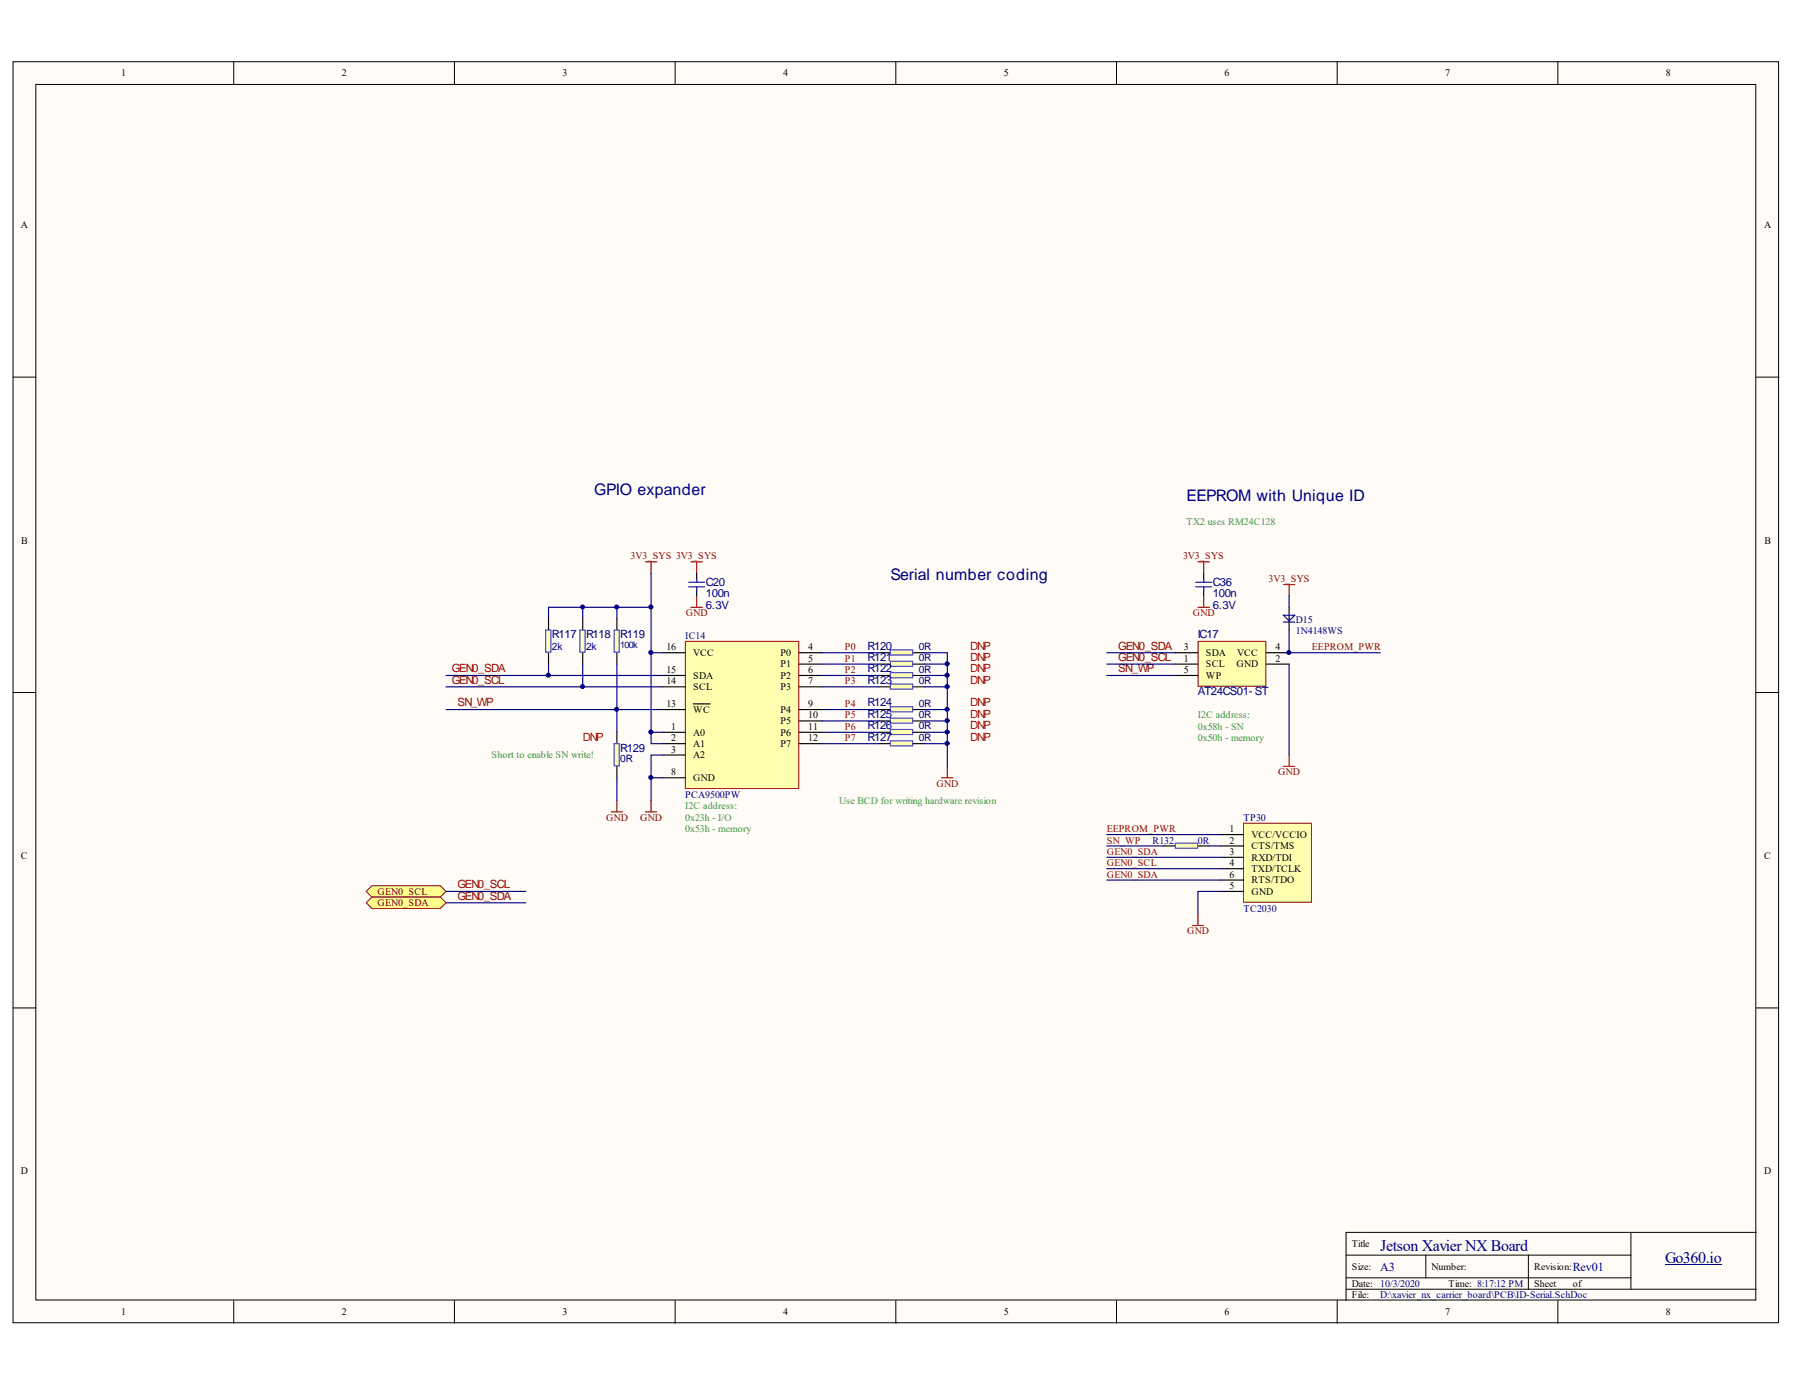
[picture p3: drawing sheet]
<svg xmlns="http://www.w3.org/2000/svg" width="279mm" height="216mm" viewBox="0 0 279 216" stroke-linecap="round" stroke-linejoin="round" font-family="sans-serif">
<g fill="#fffcf8" stroke="#000" stroke-width=".16">
<path d="M2 9.6h274.5v196h-274.5z"/>
<path d="M5.6 13.1h267.4v189h-267.4z"/>
</g>
<g fill="none" stroke="#000" stroke-width=".16">
<path d="M36.3 9.6v3.5M70.6 9.6v3.5M105 9.6v3.5M139.3 9.6v3.5M173.6 9.6v3.5M207.9 9.6v3.5M242.2 9.6v3.5M2 58.6h3.6M273 58.6h3.6M2 107.6h3.6M273 107.6h3.6M2 156.7h3.6"/>
<path d="M273 156.7h3.6M209.3 195.1h44.2M209.3 198.6h44.2M221.7 195.1v3.5M237.6 195.1v5.3M253.5 191.6v8.8M273 191.6h-63.7v10.6M36.3 202.2v3.5M70.6 202.2v3.5M105 202.2v3.5M139.3 202.2v3.5M173.6 202.2v3.5"/>
<path d="M207.9 202.2v3.5M209.3 200.4h63.7M242.2 202.2v3.5"/>
</g>
<path d="M258.9 196.5h8.7" fill="none" stroke="#000080" stroke-width=".16"/>
<path d="M107.4 94.4h1.8M108.3 92.6v1.8M100.3 126.2h1.8M101.2 124.4v1.8" fill="none" stroke="#800000" stroke-width=".18"/>
<path d="M90.6 94.4v1.8M95.9 94.4v1.8M101.2 94.4h-15.9v1.8M69.3 105h33.7M69.3 106.8h33.7M85.3 103.2v1.8M90.6 103.2v3.6" fill="none" stroke="#000080" stroke-width=".18"/>
<path d="M136.6 101.5h1.8M142 101.5h1.7" fill="none" stroke="#000" stroke-width=".18"/>
<path d="M138.4 101h3.5v.8h-3.5z" fill="#ffffb0" stroke="#33f" stroke-width=".18"/>
<path d="M85.3 96.2v1.7M85.3 101.5v1.7" fill="none" stroke="#000" stroke-width=".18"/>
<path d="M84.8 97.9h.8v3.5h-.8z" fill="#ffffb0" stroke="#33f" stroke-width=".18"/>
<path d="M90.6 96.2v1.7M90.6 101.5v1.7" fill="none" stroke="#000" stroke-width=".18"/>
<path d="M90.1 97.9h.9v3.5h-.9z" fill="#ffffb0" stroke="#33f" stroke-width=".18"/>
<path d="M95.9 96.2v1.7M95.9 101.5v1.7" fill="none" stroke="#000" stroke-width=".18"/>
<path d="M95.5 97.9h.8v3.5h-.8z" fill="#ffffb0" stroke="#33f" stroke-width=".18"/>
<path d="M95.9 113.8v1.8M95.9 119.1v1.8" fill="none" stroke="#000" stroke-width=".18"/>
<path d="M95.5 115.6h.8v3.4h-.8z" fill="#ffffb0" stroke="#33f" stroke-width=".18"/>
<path d="M95 126.2h1.8M95.9 124.4v1.8" fill="none" stroke="#800000" stroke-width=".18"/>
<path d="M95.9 110.3h7.1M95.9 103.2v10.6M95.9 120.9v3.5" fill="none" stroke="#000080" stroke-width=".18"/>
<path d="M106.5 99.7h17.7v22.9h-17.7z" fill="#ffffb0" stroke="#800000" stroke-width=".16"/>
<g fill="none" stroke="#000" stroke-width=".18">
<path d="M103 117.4h3.5M103 101.5h3.5M103 105h3.5M103 106.8h3.5M103 110.3h3.5M103 113.8h3.5M103 115.6h3.5M107.8 109.4h2.6M124.2 101.5h3.6M124.2 103.2h3.6M124.2 105h3.6M124.2 106.8h3.6"/>
<path d="M124.2 110.3h3.6M124.2 112.1h3.6M124.2 113.8h3.6M124.2 115.6h3.6M136.6 103.2h1.8M142 103.2h1.7M103 120.9h3.5"/>
</g>
<path d="M100.3 87.3h1.8M101.2 87.3v1.8M107.4 87.3h1.8M108.3 87.3v1.8" fill="none" stroke="#800000" stroke-width=".18"/>
<path d="M138.4 102.8h3.5v.8h-3.5z" fill="#ffffb0" stroke="#33f" stroke-width=".18"/>
<path d="M136.6 105h1.8M142 105h1.7" fill="none" stroke="#000" stroke-width=".18"/>
<path d="M138.4 104.6h3.5v.7h-3.5z" fill="#ffffb0" stroke="#33f" stroke-width=".18"/>
<path d="M136.6 106.8h1.8M142 106.8h1.7" fill="none" stroke="#000" stroke-width=".18"/>
<path d="M138.4 106.3h3.5v.8h-3.5z" fill="#ffffb0" stroke="#33f" stroke-width=".18"/>
<path d="M136.6 110.3h1.8M142 110.3h1.7" fill="none" stroke="#000" stroke-width=".18"/>
<path d="M138.4 109.9h3.5v.7h-3.5z" fill="#ffffb0" stroke="#33f" stroke-width=".18"/>
<path d="M136.6 112.1h1.8M142 112.1h1.7" fill="none" stroke="#000" stroke-width=".18"/>
<path d="M138.4 111.6h3.5v.8h-3.5z" fill="#ffffb0" stroke="#33f" stroke-width=".18"/>
<path d="M136.6 113.8h1.8M142 113.8h1.7" fill="none" stroke="#000" stroke-width=".18"/>
<path d="M138.4 113.4h3.5v.8h-3.5z" fill="#ffffb0" stroke="#33f" stroke-width=".18"/>
<path d="M136.6 115.6h1.8M142 115.6h1.7" fill="none" stroke="#000" stroke-width=".18"/>
<path d="M138.4 115.2h3.5v.7h-3.5z" fill="#ffffb0" stroke="#33f" stroke-width=".18"/>
<path d="M147.3 119.1v1.8M146.4 120.9h1.8" fill="none" stroke="#800000" stroke-width=".18"/>
<g fill="none" stroke="#000080" stroke-width=".18">
<path d="M127.8 103.2h8.8M127.8 105h8.8M127.8 106.8h8.8M127.8 110.3h8.8M127.8 112.1h8.8M127.8 113.8h8.8M127.8 115.6h8.8M127.8 101.5h8.8M143.7 101.5h3.6v17.6M143.7 103.2h3.6M143.7 105h3.6M143.7 106.8h3.6"/>
<path d="M143.7 110.3h3.6M143.7 112.1h3.6M143.7 113.8h3.6M143.7 115.6h3.6"/>
</g>
<path d="M108.3 89.1v1.4M108.3 91.2v1.4" fill="none" stroke="#000" stroke-width=".18"/>
<path d="M107.1 91.2h2.4M107.1 90.5h2.4M108.3 90v.5M108.3 91.2v.7" fill="none" stroke="#00f" stroke-width=".18"/>
<path d="M186.3 99.7h10.5v7h-10.5z" fill="#ffffb0" stroke="#800000" stroke-width=".16"/>
<path d="M187.1 89.1v1.4M187.1 91.2v1.4M182.7 103.2h3.5M182.7 101.5h3.5M182.7 105h3.5M196.9 103.2h3.5M196.9 101.5h3.5" fill="none" stroke="#000" stroke-width=".18"/>
<path d="M69.3 110.3h26.6M101.2 101.5v14.1h1.8M101.2 113.8h1.8M103 117.4h-1.8v3.5M172.1 101.5h10.6M172.1 103.2h10.6M172.1 105h10.6M200.4 103.2v14.2" fill="none" stroke="#000080" stroke-width=".18"/>
<path d="M186.2 94.4h1.8M186.2 87.3h1.8M187.1 87.3v1.8M187.1 92.6v1.8M199.5 90.9h1.8M200.4 90.9v1.7M199.5 119.1h1.8M200.4 117.4v1.7" fill="none" stroke="#800000" stroke-width=".18"/>
<path d="M185.9 91.2h2.5M185.9 90.5h2.5M187.1 90v.5M187.1 91.2v.7" fill="none" stroke="#00f" stroke-width=".18"/>
<path d="M193.3 128h10.6v12.2h-10.6z" fill="#ffffb0" stroke="#800000" stroke-width=".16"/>
<path d="M180.9 131.5h1.8M186.2 131.5h1.8M189.8 129.7h3.5M189.8 131.5h3.5M189.8 133.3h3.5M189.8 135h3.5M189.8 138.6h3.5M189.8 136.8h3.5" fill="none" stroke="#000" stroke-width=".18"/>
<path d="M101.2 89.1v12.4h1.8M103 120.9h-1.8v3.5M172.1 133.3h17.7M172.1 135h17.7M172.1 136.8h17.7M189.8 138.6h-3.6v3.5" fill="none" stroke="#000080" stroke-width=".18"/>
<path d="M185.3 143.9h1.8M186.2 142.1v1.8" fill="none" stroke="#800000" stroke-width=".18"/>
<path d="M182.7 131.1h3.5v.7h-3.5z" fill="#ffffb0" stroke="#33f" stroke-width=".18"/>
<path d="M200.4 97.9v3.6h14.2M200.4 92.6v1.8M69.3 138.6h12.4M172.1 131.5h8.8M172.1 129.7h17.7M188 131.5h1.8" fill="none" stroke="#000080" stroke-width=".18"/>
<path d="M200.4 94.4v3.5" fill="none" stroke="#000" stroke-width=".18"/>
<path d="M199.5 95.6h1.8l-.9 .9zM199.5 96.7h1.8" fill="none" stroke="#11037f" stroke-width=".18"/>
<path d="M56.9 138.6l.9-.9h10.6l.9 .9-.9 .8h-10.6z" fill-rule="evenodd" fill="#ffff80" stroke="#800000" stroke-width=".16"/>
<path d="M69.3 140.3h12.4" fill="none" stroke="#000080" stroke-width=".18"/>
<path d="M56.9 140.3l.9-.9h10.6l.9 .9-.9 .9h-10.6z" fill-rule="evenodd" fill="#ffff80" stroke="#800000" stroke-width=".16"/>
<g fill="#000080" stroke="#000080" stroke-width=".16">
<circle cx="85.2" cy="104.9" r=".31"/>
<circle cx="90.6" cy="106.7" r=".31"/>
<circle cx="90.6" cy="94.3" r=".31"/>
<circle cx="95.9" cy="110.2" r=".31"/>
<circle cx="95.9" cy="94.3" r=".31"/>
<circle cx="101.2" cy="120.8" r=".31"/>
<circle cx="101.2" cy="113.8" r=".31"/>
<circle cx="101.2" cy="101.4" r=".31"/>
<circle cx="101.2" cy="94.3" r=".31"/>
<circle cx="147.2" cy="115.5" r=".31"/>
<circle cx="147.2" cy="113.8" r=".31"/>
<circle cx="147.2" cy="112" r=".31"/>
<circle cx="147.2" cy="110.2" r=".31"/>
<circle cx="147.2" cy="106.7" r=".31"/>
<circle cx="147.2" cy="104.9" r=".31"/>
<circle cx="147.2" cy="103.2" r=".31"/>
<circle cx="200.4" cy="101.4" r=".31"/>
</g>
<g font-size="2.5" fill="#000080">
<text x="92.4" y="77">GPIO expander</text>
<text x="184.5" y="77.8">EEPROM with Unique ID</text>
<text x="138.4" y="90.2">Serial number coding</text>
<text x="214.6" y="194.5">Jetson Xavier NX Board</text>
<text x="258.9" y="196.3">Go360.io</text>
</g>
<g font-size="1.9" fill="#000080">
<text x="214.6" y="197.5">A3</text>
<text x="244.5" y="197.5">Rev01</text>
</g>
<g font-size="1.8" fill="#000080">
<text x="109.7" y="92.9">100n</text>
<text x="109.7" y="94.6">6.3V</text>
<text x="109.7" y="91.1">C20</text>
<text x="188.5" y="92.9">100n</text>
<text x="188.5" y="94.6">6.3V</text>
<text x="188.5" y="91.1">C36</text>
<text x="85.8" y="99.2">R117</text>
<text x="91.1" y="99.2">R118</text>
<text x="96.4" y="99.2">R119</text>
<text x="134.9" y="101">R120</text>
<text x="186.2" y="99.2">IC17</text>
<text x="134.9" y="102.7">R121</text>
<text x="134.9" y="104.5">R122</text>
<text x="134.9" y="106.3">R123</text>
<text x="134.9" y="109.8">R124</text>
<text x="134.9" y="111.6">R125</text>
<text x="134.9" y="113.3">R126</text>
<text x="186.2" y="108">AT24CS01- ST</text>
<text x="96.4" y="116.9">R129</text>
<text x="134.9" y="115.1">R127</text>
</g>
<g font-size="1.8" fill="#f00">
<text x="150.8" y="101">DNP</text>
<text x="150.8" y="102.7">DNP</text>
<text x="150.8" y="104.5">DNP</text>
<text x="150.8" y="106.3">DNP</text>
<text x="150.8" y="109.8">DNP</text>
<text x="150.8" y="111.6">DNP</text>
<text x="150.8" y="113.3">DNP</text>
<text x="90.6" y="115.1">DNP</text>
<text x="150.8" y="115.1">DNP</text>
</g>
<g font-size="1.8" fill="#800000">
<text x="173.8" y="101">GEN0_SDA</text>
<text x="70.2" y="104.5">GEN0_SDA</text>
<text x="70.2" y="106.3">GEN0_SCL</text>
<text x="173.8" y="102.7">GEN0_SCL</text>
<text x="173.8" y="104.5">SN_WP</text>
<text x="71.1" y="109.8">SN_WP</text>
<text x="71.1" y="139.8">GEN0_SDA</text>
<text x="71.1" y="138.1">GEN0_SCL</text>
</g>
<g font-size="1.6">
<text x="18.8" y="11.9">1</text>
<text x="53.1" y="11.9">2</text>
<text x="87.4" y="11.9">3</text>
<text x="121.7" y="11.9">4</text>
<text x="156.1" y="11.9">5</text>
<text x="190.4" y="11.9">6</text>
<text x="224.7" y="11.9">7</text>
<text x="259" y="11.9">8</text>
<text x="3.2" y="35.5">A</text>
<text x="274.2" y="35.5">A</text>
<text x="3.3" y="84.5">B</text>
<text x="274.3" y="84.5">B</text>
<text x="103.6" y="101.1">16</text>
<text x="107.8" y="102">VCC</text>
<text x="121.3" y="102">P0</text>
<text x="125.7" y="101.1">4</text>
<text x="184.1" y="101.1">3</text>
<text x="187.5" y="102">SDA</text>
<text x="192.3" y="102">VCC</text>
<text x="198.3" y="101.1">4</text>
<text x="103.6" y="106.4">14</text>
<text x="103.6" y="104.6">15</text>
<text x="107.8" y="107.3">SCL</text>
<text x="107.8" y="105.5">SDA</text>
<text x="121.3" y="103.7">P1</text>
<text x="121.3" y="105.5">P2</text>
<text x="121.3" y="107.3">P3</text>
<text x="125.7" y="102.8">5</text>
<text x="125.7" y="104.6">6</text>
<text x="125.7" y="106.4">7</text>
<text x="184.1" y="102.8">1</text>
<text x="184.1" y="104.6">5</text>
<text x="187.5" y="103.7">SCL</text>
<text x="187.5" y="105.5">WP</text>
<text x="192.2" y="103.7">GND</text>
<text x="198.3" y="102.8">2</text>
<text x="103.6" y="109.9">13</text>
<text x="104.3" y="113.4">1</text>
<text x="107.8" y="110.8">WC</text>
<text x="121.3" y="110.8">P4</text>
<text x="121.3" y="112.6">P5</text>
<text x="125.7" y="109.9">9</text>
<text x="125.7" y="111.7">10</text>
<text x="125.7" y="113.4">11</text>
<text x="104.3" y="117">3</text>
<text x="104.3" y="115.2">2</text>
<text x="107.8" y="117.9">A2</text>
<text x="107.8" y="114.3">A0</text>
<text x="107.8" y="116.1">A1</text>
<text x="121.3" y="114.3">P6</text>
<text x="121.3" y="116.1">P7</text>
<text x="125.7" y="115.2">12</text>
<text x="104.3" y="120.5">8</text>
<text x="107.8" y="121.4">GND</text>
<text x="191.1" y="129.3">1</text>
<text x="191.1" y="131.1">2</text>
<text x="194.6" y="130.2">VCC/VCCIO</text>
<text x="194.6" y="132">CTS/TMS</text>
<text x="3.2" y="133.5">C</text>
<text x="191.1" y="132.9">3</text>
<text x="191.1" y="134.6">4</text>
<text x="191.1" y="136.4">6</text>
<text x="194.6" y="133.8">RXD/TDI</text>
<text x="194.6" y="135.5">TXD/TCLK</text>
<text x="194.6" y="137.3">RTS/TDO</text>
<text x="274.2" y="133.5">C</text>
<text x="191.1" y="138.2">5</text>
<text x="194.6" y="139.1">GND</text>
<text x="3.2" y="182.6">D</text>
<text x="274.2" y="182.6">D</text>
<text x="210.1" y="193.8">Title</text>
<text x="210.1" y="197.4">Size:</text>
<text x="222.5" y="197.4">Number:</text>
<text x="238.5" y="197.4">Revision:</text>
<text x="210.1" y="200">Date:</text>
<text x="210.1" y="201.8">File:</text>
<text x="225.2" y="200">Time: 8:17:12 PM</text>
<text x="238.5" y="200">Sheet</text>
<text x="244.5" y="200">of</text>
<text x="18.8" y="204.4">1</text>
<text x="53.1" y="204.4">2</text>
<text x="87.4" y="204.4">3</text>
<text x="121.7" y="204.4">4</text>
<text x="156.1" y="204.4">5</text>
<text x="190.4" y="204.4">6</text>
<text x="224.7" y="204.4">7</text>
<text x="259" y="204.4">8</text>
</g>
<g font-size="1.6" fill="#393">
<text x="184.5" y="81.6">TX2 uses RM24C128</text>
<text x="186.2" y="113.4">0x58h - SN</text>
<text x="186.2" y="111.7">I2C address:</text>
<text x="76.4" y="117.9">Short to enable SN write!</text>
<text x="186.2" y="115.2">0x50h - memory</text>
<text x="106.5" y="125.8">I2C address:</text>
<text x="130.4" y="124.9">Use BCD for writing hardware revision</text>
<text x="106.5" y="127.6">0x23h - I/O</text>
<text x="106.5" y="129.3">0x53h - memory</text>
</g>
<g font-size="1.6" fill="#800000">
<text x="98" y="86.9">3V3_SYS 3V3_SYS</text>
<text x="183.9" y="86.9">3V3_SYS</text>
<text x="106.6" y="95.8">GND</text>
<text x="185.4" y="95.8">GND</text>
<text x="197.2" y="90.5">3V3_SYS</text>
<text x="131.3" y="101.1">P0</text>
<text x="203.9" y="101.1">EEPROM_PWR</text>
<text x="131.3" y="102.8">P1</text>
<text x="131.3" y="104.6">P2</text>
<text x="131.3" y="106.4">P3</text>
<text x="131.3" y="109.9">P4</text>
<text x="131.3" y="111.7">P5</text>
<text x="131.3" y="113.4">P6</text>
<text x="131.3" y="115.2">P7</text>
<text x="145.6" y="122.3">GND</text>
<text x="198.7" y="120.5">GND</text>
<text x="94.2" y="127.6">GND</text>
<text x="99.5" y="127.6">GND</text>
<text x="172.1" y="131.1">SN_WP</text>
<text x="172.1" y="129.3">EEPROM_PWR</text>
<text x="172.1" y="132.9">GEN0_SDA</text>
<text x="172.1" y="134.6">GEN0_SCL</text>
<text x="172.1" y="136.4">GEN0_SDA</text>
<text x="58.7" y="139.1">GEN0_SCL</text>
<text x="58.7" y="140.8">GEN0_SDA</text>
<text x="184.6" y="145.2">GND</text>
</g>
<g font-size="1.6" fill="#000080">
<text x="85.8" y="101">2k</text>
<text x="91.1" y="101">2k</text>
<text x="106.5" y="99.3">IC14</text>
<text x="142.8" y="101">0R</text>
<text x="201.5" y="96.8">D15</text>
<text x="201.5" y="98.6">1N4148WS</text>
<text x="142.8" y="102.8">0R</text>
<text x="142.8" y="104.5">0R</text>
<text x="142.8" y="106.3">0R</text>
<text x="142.8" y="109.8">0R</text>
<text x="142.8" y="111.6">0R</text>
<text x="142.8" y="113.4">0R</text>
<text x="96.4" y="118.5">0R</text>
<text x="142.8" y="115.1">0R</text>
<text x="106.5" y="124">PCA9500PW</text>
<text x="179.1" y="131.1">R132</text>
<text x="186.2" y="131.1">0R</text>
<text x="193.3" y="127.6">TP30</text>
<text x="193.3" y="141.7">TC2030</text>
<text x="214.6" y="200">10/3/2020</text>
<text x="214.6" y="201.8">D:\xavier_nx_carrier_board\PCB\ID-Serial.SchDoc</text>
</g>
<text font-size="1.4" fill="#000080" x="96.4" y="100.8">100k</text>
</svg>
